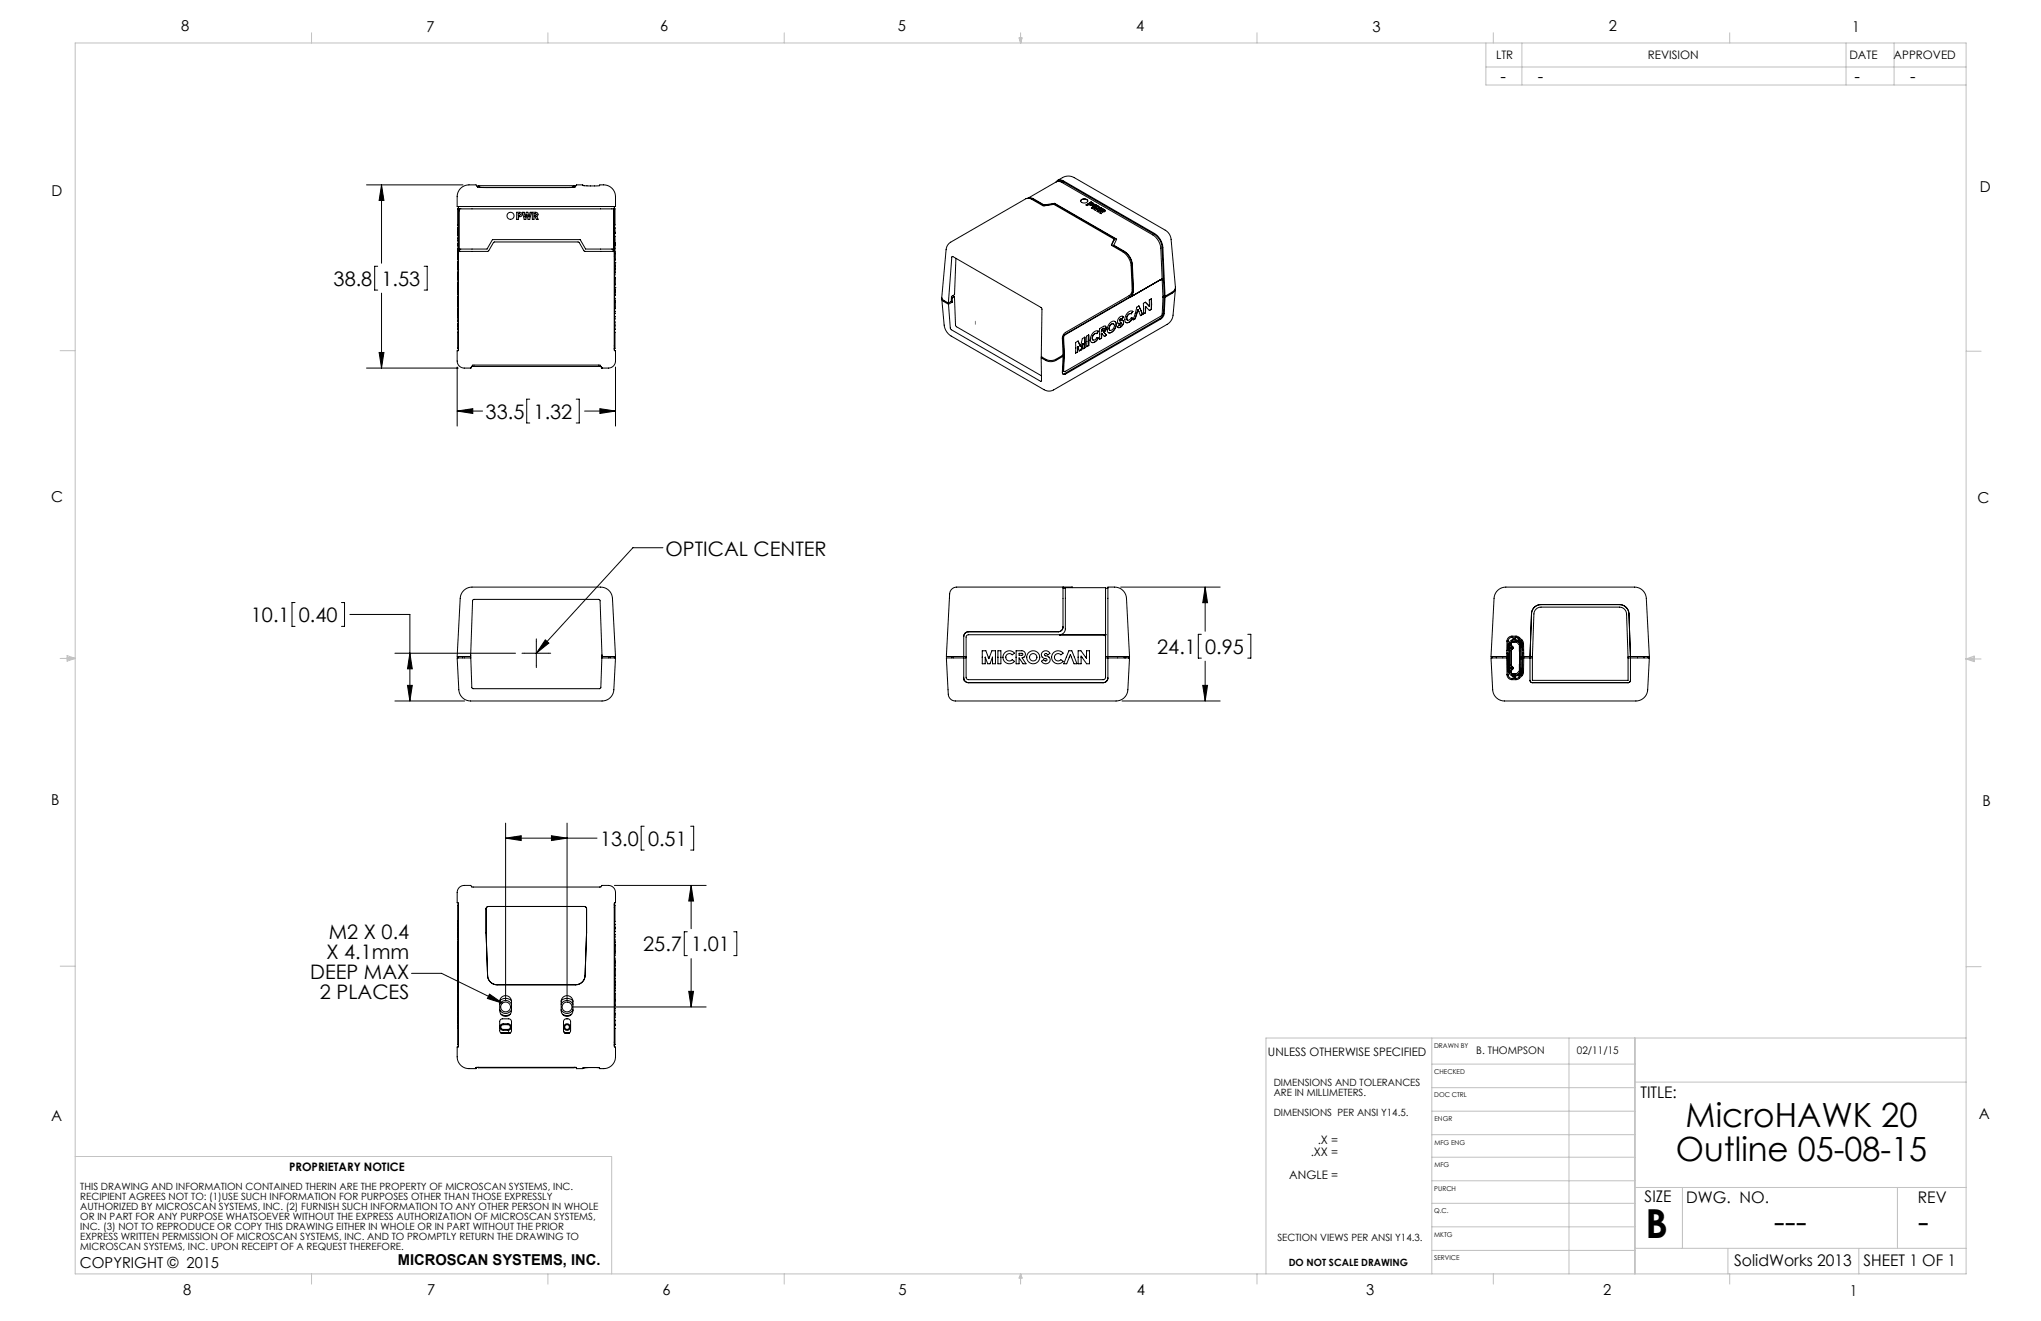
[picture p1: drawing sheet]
<svg xmlns="http://www.w3.org/2000/svg" width="432mm" height="279mm" viewBox="0 0 432 279" stroke-linecap="round" stroke-linejoin="round" font-family="sans-serif">
<g fill="none" stroke="#c0c0c0" stroke-width=".21">
<path d="M15.9 9.1h400.1v260.3h-400.1zM65.9 6.9v2.2M115.9 6.9v2.2M165.9 6.9v2.2M215.6 8h.6l-.3 1.1zM215.7 8l.2 1.1M215.9 6.9v2.2M216 8l-.1 1.1M265.9 6.9v2.2M314.4 9.1v8.9h101.6M314.4 14.2h101.6M315.9 6.9v2.2"/>
<path d="M322 9.1v8.9M365.9 6.9v2.2M390.6 9.1v8.9M400.7 9.1v8.9M12.7 74.2h3.2M416 74.3h3.1M12.7 139.3h3.2M14.2 139l1.7 .3M14.2 138.7l1.7 .6-1.7 .5zM15.9 139.3l-1.7 .2M416 139.4h3.1M416 139.4l1.7-.6v1.1z"/>
<path d="M416 139.4l1.7 .2M417.7 139.1l-1.7 .3M12.7 204.4h3.2M302.9 219.5v49.9M331.9 219.5v49.9M345.9 219.5v49.9M416 204.5h3.1M416 219.5h-148.2v49.9M302.9 235h43M302.9 230h43M302.9 225.1h43M345.9 228.9h70.1"/>
<path d="M15.9 244.6h113.5v24.8M302.9 254.5h43M302.9 259.5h43M302.9 249.7h43M302.9 240h43M302.9 244.8h43M345.9 251.2h70.1M355.9 251.2v12.8M401.4 251.2v12.8M65.9 269.4v2.2M115.9 269.4v2.2M165.9 269.4v2.2"/>
<path d="M215.9 269.4v2.2M215.9 269.4l.3 .9h-.6zM265.9 269.4v2.2M302.9 264.5h43M315.9 269.4v2.2M345.9 264h70.1M365.6 264v5.4M365.9 269.4v2.2M393.3 264v5.4"/>
</g>
<g fill="none" stroke="#000" stroke-width=".21">
<path d="M77.5 39.1h20.4M80.7 39.1l.5 3.3h-1zM80.7 39.1v16.6M101.2 39.3a1.88 1.88 0 0 0 1.8 .4M101.2 39.3h.1M101.2 39.3l-.3 .1M101.2 39.3h20.3M101.2 39.4l.3 .2M103 39.7h-.6a1.4 1.4 0 0 1-1.7-.6 4.1 4.1 0 0 0-3 .5l-.5 .5-.4 .7-.1 2.9h33.5v-2.1a2.54 2.54 0 0 0-3.5-2.3h-2.4h-.9l-.1-.2h-1.3a1.4 1.4 0 0 1-1.7 .6h-.6M103 39.7h16.7M121.4 39.4l-.2 .2M121.5 39.4h.3"/>
<path d="M121.5 39.3a1.88 1.88 0 0 1-1.9 .4M121.5 39.3h.1M121.5 39.3v.1M223.4 38.5a1.06 1.06 0 0 1 1.6-.2l19.3 11.1a3.9 3.9 0 0 1 1.7 2.9l.5 10.4M223.8 38.2l1-.6a2.5 2.5 0 0 1 2.5 0l19.2 11.1a2.5 2.5 0 0 1 1.3 1.9l.9 10.2a1.25 1.25 0 0 1-.8 1l-1.4 .9M223.9 38.4l.5-.1 .6 .2 19.3 11.1a3.5 3.5 0 0 1 1.5 2.7l.5 10.3M79.9 56.3h-.6v5.1h.6M89.7 56.3h.7v5.1h-.7M96.8 51.5l.1 2.9v-.5M96.8 47.6h.1M96.8 44.2h.1M96.8 50.9h.1"/>
<path d="M96.8 50.4h.1M96.8 54.8h.1M96.8 51.5h.1M96.8 48.2h.1M96.8 44.2v3.4M96.8 50.4v.5M96.8 52.6v2.2M96.8 49.8h.1M96.8 44.2h33.3M96.8 57v3.3M96.8 52.6l.1 1.3M96.8 57h.1"/>
<path d="M96.8 57.6v1.6M96.8 52.6h.1M96.8 49.1h.1M96.8 47.6v1.5M96.8 49.1v1.3M96.8 50.9v.6M96.8 54.8l.1 1.2M96.8 59.2h.1M96.8 57.6h.1M96.8 48.2l.1 .3M96.8 56v1M96.8 56h.1"/>
<path d="M96.8 55.4h.1M96.8 55.4l.1 .2M96.9 55.4v.8v-.2M96.9 53.9h.1M96.9 56.2h.1M96.9 49.4l-.1 .4M96.9 56v.7l-.1-.3M97 43.8l-.1-.1 .1 .5M97.1 44.2v9v-.5h5.9l1.2-2h18.5l1.2 2h5.9v.5l.1-9M97.1 44.5v-.3v.5M97.3 52.7l-.1 .5M109.3 44.9h.6a.52 .52 0 0 1 .6 .6 .52 .52 0 0 1-.8 .3v.6h-.4z"/>
<path d="M109.6 45.2h.4v.3l-.4 .1zM110.5 44.9h.4l.2 1 .2-1h.4l.2 1 .3-1h.2l-.3 1.5h-.4l-.2-1-.3 1h-.3zM112.6 44.9h.7a.45 .45 0 0 1 .5 .3 .45 .45 0 0 1-.2 .5l.2 .7h-.3l-.3-.6h-.2v.6h-.4zM113 45.2h.2a.2 .2 0 0 1 .2 .2 .2 .2 0 0 1-.2 .1h-.2zM129.7 52.7v.5M129.9 44.5v-.3v.5M130 43.7v.5M130 43.7v.1M130 48.2h.1M130 51.6h.1M130 56.8h.1M130 57.1h.1"/>
<path d="M130 49.3h.1M130 56.4h.1M130 53.6h.1M130 58.7h.1M130 55h.1M130.1 51.1v.3M130.1 51.6v.2M130.1 48.8v.4M130.1 53.6v1.4M130.1 53.6v-.5v2.5M130.1 56.4v.4M130.1 56.4v-.5v1.9v-.2"/>
<path d="M130.1 56.9v.6M130.1 57.5v3.4M130.1 55.6h.1M130.1 58.7v1.6M130.1 44.2h.1M130.1 48.2h.1M130.1 50h.1M130.1 52.5h.1M130.1 47.6l-.1 .6M130.1 51.4v.2M130.1 51.9v.3M130.1 55.6v1.5v-.3"/>
<path d="M130.1 51.4h.1M130.1 51.9h.1M130.1 49.2h.1M130.1 47.6h.1M130.1 49.3h.1M130.1 44.2v3.4M130.1 48.2v1.8M130.1 49.2v.1M130.1 50v2.5M130.1 51.4v.4M130.1 52.5v2.5M201.1 51.2l15.9-9.2 .6-.1 3.1 1.6 2.4-.2 12.5 7.2-.4 1.4 2.3 1.4a3.9 3.9 0 0 1 1.8 2.9l.2 5.1a1.49 1.49 0 0 1-.6 1.3l-13.5 7.7a1.49 1.49 0 0 0-.6 1.3l.1 3.5-1.5 .9a2.34 2.34 0 0 1-2.1 0l-1-.6 .1-10-.1-.3-18.8-10.9-.1 .2-.8 9.7"/>
<path d="M201.1 51.2l-.6 .6-.3 .7-1 10.4 .3 .5 1.1 .7M202.2 54.6l-.3 7.7-.6 .4v1M217.8 42l.8 .2 2.3 1.3M220.9 43.4l-2.6-1.5h-.8l6-3.4 .8-.1 19.6 11.3a3.7 3.7 0 0 1 1.7 2.8l.3 6.5M220.9 43.4v.1M223.1 43l13.1 7.6-.6 1.3M223.1 43l-2.2 .4M223.1 43v.1M223.1 43.1l13.1 7.6M223.1 43.1l-2.2 .4M228.6 42.5a.87 .87 0 0 1 1.5 0M228.6 42.5h.1"/>
<path d="M228.8 42.3a.8 .8 0 0 1 1.3 .3 .83 .83 0 0 1-1.4-.2zM230.1 42.5h.1M230.6 43.1l.5 .2M230.6 43.1l.3-.1 .2 .2M230.6 43.1v.1M230.7 43.2h.4M230.8 42.7l-1 .6 .2 .2 .4-.2 .7 .2 .4-.3-.3-.2M230.8 42.7l.4 .3M230.8 42.7h.1M231.1 43.2v.1M231.2 43l.3 .2M231.4 43.9h.1"/>
<path d="M231.7 43.2l.2 .2-.5 .5M231.7 43.2l-.8 .8 .2 .1 .9-.3M231.7 43.2h.1M232 44.2h.1M232 43.8l-.5 .5 .2 .2 1.4-.5-.3-.1M232 43.8h.1M232.3 43.6l.2 .1-.5 .5M232.3 43.6l-.9 .3M232.3 43.6h.1M232.8 43.9l-.8 .3M232.8 43.9h.1M232.9 44.7h.1"/>
<path d="M233 44.5l.2-.2 .2 .3M233 44.5l.1 .1M233 44.5h.1M233.1 44.6h.3M233.2 44.1l-1.1 .6 .3 .1 .4-.2 .1 .1M233.2 44.1l.4 .3M233.2 44.1l-1.1 .6M233.2 44.1h.1M233.4 44.6h.1M233.5 44.5l-.1 .1M233.6 44.4l.2 .3-.6 .1-.2 .4-.3-.2 .2-.3M233.6 44.4l.2 .2"/>
<path d="M235.6 51.9l2.3 1.4a3.5 3.5 0 0 1 1.6 2.6l.2 5.4a1.87 1.87 0 0 1-.8 1.6l-13.8 8-.2 .5 .2 3.5-.2 3.4 .2 .3M235.6 51.9l2.3 1.3a3.7 3.7 0 0 1 1.7 2.8l.2 5.4a1.88 1.88 0 0 1-.8 1.5M235.7 50.6l-.5 1.3M245.5 59.2l-6.5 3.7M245.5 59.2l.2-.1 .2 .2 .1 3.6M245.8 59.1l-.3 .1M245.8 59.1h.1M245.9 59v.4M245.9 59l-20.6 11.8-.3 .6 .2 3.6-.1 3.5 .3 .1 20.2-11.7 .3-.6 .1-3.4M77.5 77.9h19.4M80.2 74.6h1l-.5 3.3zM80.7 62v15.9"/>
<path d="M96.7 77.6v12.5M96.8 65.4h.1M96.8 67.9h.1M96.8 68.5h.1M96.8 69.7h.1M96.8 70.3h.1M96.8 73.7h.1M96.8 62.9v2.5M96.8 66v.5M96.8 68.5v.2M96.8 70.3v3.4M96.8 62.9l.1 1.3"/>
<path d="M96.8 60.3l.1-.2v1.8v-.4M96.8 60.3v.6M96.8 62.9h.1M96.8 66h.1M96.8 65.4v2.5M96.8 67.9l.1 .6M96.8 73.7h.2M96.8 66l.1 .2M96.8 66.5l.1 .3M96.8 68.7l.1 .4M96.9 61.5h.1M96.9 64.2h.1"/>
<path d="M96.9 60.7h.1M96.9 66.2l-.1 .3M96.9 66.2h.1M96.9 61.1v-.4v4v-.5M96.9 61.1v.4M96.9 61.1h.1M96.9 65.7l-.1 .3M96.9 69.7h.1M96.9 68.5l-.1 1.2M96.9 69.7l-.1 .6M97 73.7v.3M99.6 77.9l.4-.7h.3h26.5h.2l.4 .7"/>
<path d="M99.6 77.8v.1M127.1 77.5h-27h-.3l-.2 .4M127.3 77.8v.1a3.1 3.1 0 0 0 2.3-.3l.4-.4 .2-.6v-2.4a.52 .52 0 0 1-.3-.8v-20.2h-6.2l-1.2-1.9-.2-.1h-17.7l-1.4 2h-6.2v20.2a.52 .52 0 0 1-.3 .8v2.2a1.5 1.5 0 0 0 1.5 1.5h1.4M130 68.1l.1 .3M130 69.6h.1M130 61.7h.1M130 63.9h.1M130 60.3h.1M130 65.3h.1M130.1 69.3v.3M130.1 61.9v.6M130.1 61.7v.2z"/>
<path d="M130.1 63.9v1.4M130.1 63.9v-.5v2.9M130.1 62.3l-.1 .2M130.1 61.4v-.3v2M130.1 60.9h.1M130.1 61.5v.3M130.1 63.1h.1M130.1 66.9h.1M130.1 68.7h.1M130.1 70.3h.1M130.1 66.3v.6M130.1 67.5v1.2"/>
<path d="M130.1 73.7h-.1v.3M130.1 67.5h.1M130.1 73.7h.1M130.1 66.3h.1M130.1 69.6h.1M130.1 60.9v.6M130.1 63.1v2.2M130.1 66.9v.6M130.1 68.7v1.6M130.1 70.3v3.4M130.2 77.6v12.5M199.2 63.2l.6 5.8 .5 1.2 .7 .7 19.9 11.5 1 .3 1-.2"/>
<path d="M199.3 63.1l.2 .6 1.2 .7M200.7 64.4l.3 5 .2 .3 19 11 .1-.2v-4.8M201.2 63.7l.3 .2M201.3 63.7l-.7 .4M201.3 63l.2 .1M201.5 63.1v.8M201.5 63.9l-.8 .5M201.5 62.6l.4 .2M201.9 62.8l.3 6 .1 .3 18 10.4M201.9 62.8l-.4 .3M220.5 75.6l-.2 .1M224.9 75.4l-1.5 .8a2.34 2.34 0 0 1-2.1 0l-1-.5"/>
<path d="M225.1 74.8l-.2 .1M225.1 75l-.4 .3 .2 .1M227.6 73.6h.1M227.6 73.6l-.1 1.1 .5-.3M228 73.3v1.1M228 73.3h.1M228 73.3l.4 .9 .3-.2M228.1 72.1l.5 1.2M228.1 72.1l-.6 .3 .1 1.2M229.1 72.7l-.4 1.3M229.1 72.7h.1M229.1 72.7v1.1l.4-.2"/>
<path d="M229.5 71.3v2.3M229.6 72.4l-.1-1.1-.5 .3-.4 1.7M229.6 72.5h.1M229.6 72.5l-.1 1.1M229.9 72.2h.1M229.9 72.2v1.1l.4-.2M230.3 73.1l-.4 .2M230.3 70.8v2.3M230.3 73.1h.1M230.3 70.8l-.4 .3v1.1M230.3 70.8l.1 1.2M230.4 72h.1"/>
<path d="M230.4 72l-.1 1.1M231.1 71.5v.1M232.3 70l.1 .1M232.4 71.5l-.7 .8-.8 .1M232.4 70.1l-.4 .5a.85 .85 0 0 0-.8 .4 .85 .85 0 0 0 .1 .9M232.4 70.1h.1M232.4 70.1l-.3 .5a.84 .84 0 0 0-1 .9M232.4 70.1a1.45 1.45 0 0 0-1.7 1.7 .6 .6 0 0 0 .4 .7 .6 .6 0 0 0 .7-.3l.6-.7-.3-.1-.2 .3a.39 .39 0 0 1-.4 .3 .39 .39 0 0 1-.4-.4M232.7 70.7h.1M232.7 70.7l-.1 1.1 .5-.3M233 71.5l-.4 .2M233 69.7l.1 .4"/>
<path d="M233 69.7h.1M233 71.5h.1M233.1 69.7l.4-.2a.18 .18 0 0 1 .2 .1 .18 .18 0 0 1-.2 .2l-.4 .3M233.1 69.7v.4M233.1 70.5v1M233.1 70.5l.5 .7M233.1 70.5l-.1 1M233.5 70.2l.6 .7M233.5 70.2v.1M233.5 70.3a.71 .71 0 0 0 .5-.7 .71 .71 0 0 0-.3-.6l-1.1 .5 .1 1.2M233.5 70.3l.6 .6M233.6 69.5l-.6 .2"/>
<path d="M233.8 69l.2 .6-.5 .6M234.1 70.9h.1M234.1 70.9l-.5 .3M234.2 69.7v.1M234.7 69.5h.1M234.9 68.2a.76 .76 0 0 1 1.1-.1 .76 .76 0 0 1 0 1.2 1.2 1.2 0 0 1-1.6 .9 1.88 1.88 0 0 1 .5-2zM235.6 68.5a.85 .85 0 0 0-.8 .4 .85 .85 0 0 0 0 1M235.8 68.9a.45 .45 0 0 0-.5-.4 .45 .45 0 0 0-.4 .4l-.2 .6M235.8 68.9h.1M235.8 68.9l-.5 .9a.34 .34 0 0 1-.4 .1 .34 .34 0 0 1-.2-.4M235.9 68a1.61 1.61 0 0 1-1.4 2.4M236.6 68.4h.1"/>
<path d="M236.6 68.4l.7-.1-.2 .4h-.3M236.8 68.7h.1M236.9 67.8v.1M237.2 68.3l-.6 .1M237.3 67.5h-.3l-.1 .3M237.5 66.9l.1 .1M237.6 67.8a1.07 1.07 0 0 1-1.1 1.5M237.6 67.8h.1M237.6 67.8a1.02 1.02 0 0 1-1.1 1.4l.3-.5M237.6 67l.1 .1M237.6 67l-.3 .5M237.7 67.1l-.3 .4a.25 .25 0 0 0-.4 0 .25 .25 0 0 0 .1 .4l.5-.1"/>
<path d="M237.7 67.1a.73 .73 0 0 0-1.2 .5l-.1 .5 .2 .3M238 67.6h.1M239 62.9h.1M239.3 66.3a.87 .87 0 0 0-.8 .5 .87 .87 0 0 0 0 .9M239.3 66.3v.1M239.3 66.4a.85 .85 0 0 0-.8 .4 .85 .85 0 0 0 .1 .9l.4-.1 .3-.4 .4 .1M239.6 65.8v.1M239.6 67.3l-.6 .8-.8 .1M239.6 65.9h.1M239.6 65.9l-.3 .4M239.7 67.3a1.14 1.14 0 0 1-1.6 .8l-.1-.5M239.7 65.9a1.45 1.45 0 0 0-1.7 1.7"/>
<path d="M239.7 65.9l-.4 .5M240.2 67.4h.1M240.2 66.3l-.5 1.4 .5-.3M240.2 66.3h.1M240.6 66.1l-.4 1.3M240.6 66.1h.1M240.8 65.5l-.6 1.9M240.8 65.5l-.2 .6M240.8 65.5l.1 .4M240.9 65.9h.1M240.9 64.7l.8 1.8M240.9 65.9l.4 .9"/>
<path d="M241.4 65.6l-.4-.9-.5 .3-.3 1.3M241.4 65.6h.1M241.4 65.6l.3 .9M241.7 66.5l-.4 .2M241.7 66.5h.1M241.7 66.5l-.4 .3M241.9 65.3h.1M241.9 65.3v1.1l.4-.2M242.3 63.9l.9 .9M242.3 63.9l-.4 .3v1.1M242.3 66.1l-.4 .3M242.3 66.1v.1"/>
<path d="M242.4 64.9l.8 .8 .4-.3M242.4 64.9l-.1 1.2M242.4 64.9v.1M242.4 65.1h.1M242.4 65.1l-.1 1.1M243.2 64.6h.1M243.2 64.6v.2M243.6 65.4l-.4 .3M243.6 63.2v2.2M243.6 65.4h.1M243.6 63.2v1.1M243.6 63.2l-.5 .2 .1 1.2"/>
<path d="M243.6 64.3h.1M243.6 64.3v1.1M246 62.9h.1M246.3 62.8l-.2 3.4a1.64 1.64 0 0 1-.7 1.2l-20.2 11.6-.4 .1M246.3 62.6l-.3 .1M246.3 62.6l.2 .1M246.3 62.8l.2 .1M246.3 62.8l-.3 .2M246.5 62.9l-.2 3.4a1.64 1.64 0 0 1-.7 1.2l-20.2 11.6a.4 .4 0 0 1-.5 .1 .4 .4 0 0 1-.1-.5l.1-3.3M248.7 60.9v.1a1.25 1.25 0 0 1-.8 1.1l-1.4 .8M248.7 61.1l-.5 5.6a2.5 2.5 0 0 1-1.3 1.9l-24 13.9M96.7 86.9l3.3-.5v1.1z"/>
<path d="M96.7 86.9h5.4M112.1 84.4h-.7v5.1h.7M121.9 84.4h.6v5.1h-.6M123.7 86.9h6.5M126.9 86.4l3.3 .5-3.3 .6zM140.2 115.9h-6.3l-20.4 22.2M62.4 127.4h-.6v5.1h.6M72.2 127.4h.7v5.1h-.7M74 130h12.7v18.3M83.5 138.2h25.6M86.7 138.2l.5 3.3h-1zM96.8 139h.1"/>
<path d="M96.8 139v.2M96.8 138.9v.1M97 138.9v.3M97.8 138.9v.3M98.1 124.9l.7-.5 1.1-.2h27.2a2.5 2.5 0 0 1 2.5 2.3l.6 12.4h-2.8l-.4-11.8-.3-.3h-26.5l-.2 .3-.4 11.8h-2.9l.7-12.4 .1-.7zM99.6 138.5l.2 6.9 .3 .3h26.8l.2-.3 .3-6.9M99.6 139.2h-2.9l.4 6.7a2.5 2.5 0 0 0 2.5 2.4h27.8a2.5 2.5 0 0 0 2.5-2.4l.3-6.7h-2.9M110.4 138.2h6.1M113.5 135.1v6.1M115.4 135.3l.7 .7-2.6 2.1zM129.1 138.9v.3M130 138.9v.3"/>
<path d="M130.1 138.9v.1M130.1 139h.1M130.1 139v.2M201.4 138.9v.3M203.9 139.2v4.2M204.4 139h.1M204.4 139.2h-4.2l.4 7.5a1.52 1.52 0 0 0 1.5 1.6h34a2.5 2.5 0 0 0 2.5-2.4l.4-6.7h-5.1M207.8 139h.1M208.4 139h.1M208.4 139v1.4h-.6v-2.8h.8l.6 1.7 .6-1.7h.8v2.8h-.6v-1.4M208.4 139l.6 1.4h.4l.6-1.4M209.1 139h.1"/>
<path d="M209.3 139h.1M210 139h.1M210.6 139h.1M211.1 139h.1M211.1 137.6h.7v2.8h-.7zM211.8 139h.1M212.2 139a1.38 1.38 0 0 0 .9 1.3 1.38 1.38 0 0 0 1.5-.4l-.5-.4a.78 .78 0 0 1-.8 .2 .78 .78 0 0 1-.5-.7M212.2 139a1.38 1.38 0 0 1 .9-1.3 1.38 1.38 0 0 1 1.5 .5l-.5 .3a.78 .78 0 0 0-.8-.2 .78 .78 0 0 0-.5 .7M212.2 139h.1M212.8 139h.1M215 137.6h1.2a.75 .75 0 0 1 .7 .8 .75 .75 0 0 1-.7 .7l.9 1.3h-.7l-.8-1.3v1.3h-.6zM215 139h.1"/>
<path d="M215.6 138.2h.6a.21 .21 0 0 1 .2 .2 .21 .21 0 0 1-.2 .2h-.6zM217.2 139a1.38 1.38 0 0 0 1.4 1.4 1.38 1.38 0 0 0 1.4-1.4M217.2 139a1.38 1.38 0 0 1 1.4-1.4 1.38 1.38 0 0 1 1.4 1.4M217.2 139h.1M217.8 139a.78 .78 0 0 0 .8 .8 .78 .78 0 0 0 .8-.8M217.8 139a.78 .78 0 0 1 .8-.8 .78 .78 0 0 1 .8 .8M217.8 139h.1M219.4 139h.1M220 139h.1M220.5 139a.91 .91 0 0 1 .4-1.3 .91 .91 0 0 1 1.2 .5l-.4 .3a.34 .34 0 0 0-.4-.3 .34 .34 0 0 0-.3 .4l.9 .4M220.5 139h.1M220.5 139l.8 .3a.29 .29 0 0 1 .1 .5 .29 .29 0 0 1-.4-.1l-.2-.2-.4 .3a.9 .9 0 0 0 1.2 .5 .9 .9 0 0 0 .4-1.3"/>
<path d="M221.9 139h.1M222.5 139a1.38 1.38 0 0 0 .9 1.3 1.38 1.38 0 0 0 1.5-.4l-.5-.4a.78 .78 0 0 1-.8 .2 .78 .78 0 0 1-.5-.7M222.5 139a1.38 1.38 0 0 1 .9-1.3 1.38 1.38 0 0 1 1.5 .5l-.5 .3a.78 .78 0 0 0-.8-.2 .78 .78 0 0 0-.5 .7M222.5 139h.1M223.1 139h.1M223.9 133.6h-19a1 1 0 0 0-1 1v4.3M224.2 134.3a1.25 1.25 0 0 0 1.2-1.3v-8.7h8.5v19l-.2 .4-28.8 .1-.5-.4v-8.6l.3-.5h29.2M224.2 134.3h-.1M224.2 134.3h.1M224.9 132.6a1 1 0 0 1-1 1M224.9 124.2h-22.5a1.81 1.81 0 0 0-1.5 2.2l-.7 12.5h4.2M224.9 124.2v8.4a1 1 0 0 1-1 1"/>
<path d="M224.9 124.2h2v.1M224.9 124.4h.5M225.6 139h.1M226.1 137.6h.7l1.1 2.8h-.7l-.8-2-.7 2h-.7zM226.2 139h.1M226.7 139h.1M227.3 139h.1M228.1 137.6h.6l1.2 1.7v-1.7h.6v2.8h-.6l-1.2-1.6v1.6h-.6zM228.1 139h.1M228.7 139h.1M229.9 139h.1M230.5 139h.1"/>
<path d="M233.4 134.3l.3 .1 .2 .4M233.9 139h.1M233.9 134.3h.1M233.9 138.9h5.1l-.7-12.4a2.5 2.5 0 0 0-2.5-2.3h-1.4v14.7M233.9 124.4h.5M234.4 139.2v4.2M237.1 124.2h21M237.8 138.9v.3M238 138.9v.3M238.2 138.9v.3M238.7 138.9l.1 .3M238.8 138.9v.3"/>
<path d="M238.8 139.2h.1M254.2 134.2h-.7v5h.7M255 124.2l.5 3.3h-1zM255 124.2v9.3M255 139.8v8.5M264 134.2h.6v5h-.6M315.6 139h.1M315.6 139v.2M315.6 138.9v.1M315.7 138.9v.3M316.6 138.9v.3M318.8 138.9v3.8"/>
<path d="M318.8 138.9h-3.4l.7-12.4a2.5 2.5 0 0 1 2.5-2.3h27.2a2.5 2.5 0 0 1 2.5 2.3l.6 12.4h-4.5M318.8 139.2h-3.4l.4 6.7a2.5 2.5 0 0 0 2.5 2.4h27.8a2.5 2.5 0 0 0 2.5-2.4l.3-6.7h-4.5M318.8 138.2h.2l.1 4.5M318.8 135.6v3.3M318.8 135.6h.3M319.1 135.6l-.1 2h-.2M319.5 136.1v6.1M319.6 136.1h-.4l-.1 .2v5.7l.1 .2h.4M319.6 136.9v.3M319.7 136.5l-.1-.1 .4 .6-.4 .6 .1-.1M319.7 137.5v3.3M319.7 136.5l.4 .4v.3l-.4 .3"/>
<path d="M319.9 134.6a1.05 1.05 0 0 0-1.1 1M319.9 134.6h.8M319.9 134.6v.2M319.9 134.8a.8 .8 0 0 0-.8 .8M319.9 134.8h.8M319.9 135.5l.2-.1 .5 .1M319.9 135.7v-.5l.2-.1 .5 .1v.5M319.9 135.4a.61 .61 0 0 0-.6 .7M319.9 135.7l-.3 .3v6.3l.3 .3M319.9 135.7l-.3 .3M320.6 135.7l.9 .9v5.2l-.9 .8M320.6 135.7h-.7"/>
<path d="M320.7 134.8v.6M320.7 134.6l.8 .3M320.7 134.6v.2M320.7 134.8l.6 .2M320.9 135.8h-1l-.2 .7M321.2 134.9v.2h.2M321.2 135.7l.3 .2M321.2 135.7l.3 .3M321.3 135l.5 .6M321.4 136.4v1.4M321.4 137.8h.1M321.5 134.9l.5 .5"/>
<path d="M321.5 134.9l-.2 .1M321.5 136.8h.1M321.5 139.1h.4M321.5 139.2h.1M321.5 137.7l-.1 .1M321.5 135.4h-.9l.3 .1 .7 .6 .2 .5M321.5 135.2v.9M321.5 136.8h.4M321.5 136.8v4.7M321.7 136.8v4.7M321.8 135.5v1M321.8 136.5v.1"/>
<path d="M321.8 135.6l.3 .5M321.8 135.6h.1M321.8 136.5h.1M321.8 135.6v.9M321.9 136.3h.1M321.9 139.1v.1M321.9 135.9l-.1 .9v-.2M321.9 135.7v1.1M321.9 136.8v2.3M321.9 139.2v2.3M322 135.4l.3 .7M322 135.4l-.2 .2"/>
<path d="M322.1 136.1v1.5h.2M322.3 136.1l.1 2.8M322.3 136.1h-.2M322.4 138.2h-.3v4M322.4 138.9h1.8M322.4 139.2h1.8M322.4 138.9l-.1 3.3M323.7 138.9l.3-9.1a2 2 0 0 1 2-1.9h16.6a2 2 0 0 1 2 1.9l.3 9.1M323.7 139.2v4.7l.1 .4 .4 .1M324.2 139.2l.3-9.3a1.5 1.5 0 0 1 1.5-1.5h16.6a1.5 1.5 0 0 1 1.5 1.5l.3 9.3M324.2 139.2h.1M324.2 139.2v4.7h20.2v-4.7"/>
<path d="M344.4 139.2h.1M344.9 139.2v4.7l-.1 .4-.4 .1M347.8 138.9v.3M348.7 138.9v.3M348.8 138.9v.1M348.8 139h.1M348.8 139v.2M83.5 148.3h14.8M86.2 145h1l-.5 3.3zM203.9 143.4a1 1 0 0 0 1 1M204.9 144.4h28.5M234.4 143.4a1 1 0 0 1-1 1"/>
<path d="M237.4 148.3h20.7M254.5 145h1l-.5 3.3zM318.8 142.7a1.05 1.05 0 0 0 1.1 1.1M319.1 142.7a.8 .8 0 0 0 .8 .8M319.1 142.7h-.3M319.3 142.2v.1a.6 .6 0 0 0 .6 .6M319.6 141.2v.2M319.6 140.7l.5 .5v.3l-.5 .4 .4-.6zM319.7 141.8l.2 .7h1M319.9 143.5v.3M319.9 143.5h.8M319.9 143.8h.8"/>
<path d="M319.9 142.8l.2 .1 .5-.1M319.9 142.6l.1 .5 .4 .1M319.9 142.6h.7M320.4 142.6h.1M320.4 143.2v.3M320.6 142.6v.5l-.2 .1M320.7 142.9v.6M320.7 143.5v.3M321.3 143.3l-.6 .2M321.3 143.3l.2 .1M321.4 142.9v.3M321.4 140.6v1.3"/>
<path d="M321.4 140.6h.1M321.5 143.4l-.8 .4M321.5 141.5h.1M321.5 142.4h.1M321.5 142.3l-.3 .3M321.5 141.5h.4M321.5 142.7v.4M321.5 142.4l-.3 .2M321.5 142.2v.5M321.5 142.7h.1M321.8 141.7l-.2 .5-.7 .6-.3 .1h.9M321.8 141.7v-.2v1"/>
<path d="M321.8 141.9v.9M321.8 141.7v.1M321.8 142.7l.2 .2M321.8 142.7l-.5 .6M321.8 141.8h.1M321.8 142.7v.1M321.8 141.8v.9M321.8 142.7h.1M321.9 142.4h.1M321.9 142.2h.1M321.9 141.5l-.1 1.1M322 142.9l-.5 .5"/>
<path d="M322.1 142.2l-.3 .5M322.1 142.2h.2M322.3 142.2l-.3 .7M323.7 143.9l.1 .3 .4 .2M324.2 144.4h20.2M344.9 143.9l-.1 .3-.4 .2M107 174.1v37.6M107 177.3h19.3M107 177.3l3.3-.5v1zM116.7 176.8l3.3 .5-3.3 .5zM120 174.1v37.6M136.3 174.8h-.7v5h.7"/>
<path d="M146.1 174.8h.7v5h-.7M96.8 198h.1M96.8 195.5l.1 .6M96.8 199.1h.1M96.8 197.2h.1M96.8 196.6h.1M96.8 195.5h.1M96.8 194.8h.1M96.8 191.4h.1M96.8 191.4v3.4M96.8 197.2v.8M96.8 198l.1-.5-.1 1.6"/>
<path d="M96.8 199.7v2.6M96.8 191.4h.2M96.8 194.8v.7M96.8 199.1l.1 1.2-.1-.6M96.8 198l.1 .4M96.9 199.4l-.1 .3M96.9 196.6h.1M96.9 195.4l-.1 1.2M96.9 196.6l-.1 .6M97 191.1v.3M102.8 197.3h.1M102.8 197.3l.4 9.1a2.01 2.01 0 0 0 2 1.9h16.6"/>
<path d="M123.6 191.7l.4 .2 .1 .3M123.6 191.7h-20.4l-.3 .2-.1 .3v5.1M123.6 191.7l.3 .2 .2 .3M124.1 197.3l-.3 9.1M124.1 192.2v5.1M124.1 197.3h.1M130 191.1l-.1 .3h.2M130 187.3h19.4M130 196.3h.1M130.1 195.8v.3M130.1 196.3v.1M130.1 199.2v2.5v-.5"/>
<path d="M130.1 199.8v1.4M130.1 199.2v.6M130.1 196.4h.1M130.1 196.1v.2M130.1 198.8h.1M130.1 197.7h.1M130.1 198.2h.1M130.1 197h.1M130.1 195.5h.1M130.1 194.9h.1M130.1 191.4h.1M130.1 199.8v2.2"/>
<path d="M130.1 194.9v.6M130.1 195.5v1.5M130.1 197v.7M130.1 198.2v.6M130.1 196.4v.3M130.1 191.4v3.5M130.1 196.1v.3M130.1 197.7v.5M130.1 198.8v.4M145.4 197.1h-.6v5h.6M146.2 187.3l.5 3.3h-1zM146.2 187.3v9.1"/>
<path d="M155.2 197.1h.7v5h-.7M87.1 205.9h6.3l12.9 6.3M96.8 208.1v1M96.8 205.4v2.7M96.8 203.4l.1-.2v1.8v-.5M96.8 202.9v1.2M96.8 205.4v.6M96.8 206v1.5M96.8 212.6h.1M96.8 202.3h.1M96.8 216.2h.1M96.8 216h.1"/>
<path d="M96.8 217.5h.1M96.8 216.9h.1M96.8 215.4h.1M96.8 214.2h.1M96.8 214.7h.1M96.8 213.6h.1M96.8 210.4h.1M96.8 210.4v2.2M96.8 213.2v.4M96.8 214.2v.5M96.8 216v.3M96.8 217.5v3.4"/>
<path d="M96.8 216.9v.6M96.8 213.6v.6M96.8 214.7v.7M96.8 215.4v1.5M96.8 216v.1M96.8 216.3l.1 .3M96.8 202.3v.6M96.8 212.6v.6M96.8 207.5v.6M96.8 209.1l.1-.8-.1 2.1M96.8 209.1h.1M96.8 204.1v1.3"/>
<path d="M96.8 204.1l.1-.3v.4M96.8 216.1v.1M96.8 216.1h.1M96.9 209.1v.5M96.9 209.1h.1M96.9 204.5h.1M96.9 211.2v-.5l-.1 2.5M96.9 211.2l-.1 1.4M96.9 200.9v-.5l-.1 2.5M96.9 200.9l-.1 1.4M96.9 211.2h.1M96.9 200.9h.1"/>
<path d="M96.9 203.8h.1M96.9 204.2v.3M96.9 204.2h.1M96.9 215.7l-.1 .3M103.6 210.3l2.7 1.9-3.2-1zM105.7 212.4a1.37 1.37 0 0 1 1.3-.8 1.37 1.37 0 0 1 1.2 .8M105.7 213.6a1.37 1.37 0 0 0 1.3 .8 1.37 1.37 0 0 0 1.2-.8M105.7 211.6a1.82 1.82 0 0 1 2.5 0M105.9 215.7l.3-.2h1.4a.6 .6 0 0 1 .6 .6v1.9a.6 .6 0 0 1-.6 .6h-1.3a.6 .6 0 0 1-.6-.6v-1.9zM105.9 216.8l.4-.2 1.2-.1a.7 .7 0 0 1 .7 .7 .7 .7 0 0 1-.7 .7h-1a.7 .7 0 0 1-.7-.4 .7 .7 0 0 1 .1-.7zM106 218.5h1.9M106 211.1a1.25 1.25 0 0 1 1.4-.4 1.25 1.25 0 0 1 .8 1.1v1.9a1.25 1.25 0 0 1-1.2 1.3 1.25 1.25 0 0 1-1.3-1.3v-1.9z"/>
<path d="M106 214.5l1 .3 .9-.3M106.1 216.8l1.4-.1a.5 .5 0 0 1 .5 .5 .5 .5 0 0 1-.5 .5l-1.4-.1-.1-.3zM106.2 218.5h.1M107.6 218.2v.3M118.7 213.6a1.37 1.37 0 0 0 1.3 .8 1.37 1.37 0 0 0 1.2-.8M118.7 212.4a1.37 1.37 0 0 1 1.3-.8 1.37 1.37 0 0 1 1.2 .8M118.7 211.6a1.82 1.82 0 0 1 2.5 0M119 214.5l1 .3 .9-.3M119.2 210.9a1.25 1.25 0 0 1 1.3-.2 1.25 1.25 0 0 1 .7 1.1v1.9a1.25 1.25 0 0 1-1.2 1.3 1.25 1.25 0 0 1-1.3-1.3v-2.1zM119.3 218.2v.1M119.4 215.7l.2-.2a.76 .76 0 0 1 1.1 .6v1.9a.76 .76 0 0 1-.7 .6 .76 .76 0 0 1-.8-.6v-1.9zM119.5 218.5h.9"/>
<path d="M121.2 213h28.2M123.8 206.4a2 2 0 0 1-2 1.9M123.8 206.4a2.01 2.01 0 0 1-2 1.9M130 208.2h.1M130 215.8h.1M130 208.6h.1M130 216.9h.1M130 207.9h.1M130 211.5h.1M130 201.2h.1M130.1 214v.4M130.1 208.2v.4v-.3"/>
<path d="M130.1 216.3v.4M130.1 207.9v.3M130.1 207.9v-.5v1.8v-.2M130.1 202.8v.5M130.1 208.3v1.2M130.1 203.3v1M130.1 204.3v2.7M130.1 209.5v2.5v-.5M130.1 210.1v1.4M130.1 209.5v.6M130.1 204.3v.6M130.1 206.4v.6"/>
<path d="M130.1 214.4h.1M130.1 212.7h.1M130.1 204.9v1.5M130.1 216.7h.1M130.1 217.5h.1M130.1 216.9h.1M130.1 215.8h.1M130.1 215.2h.1M130.1 213.3h.1M130.1 202h.1M130.1 210.1v2.6M130.1 202l-.1 2.1 .1-.8"/>
<path d="M130.1 212.6l-.1-.5 .1 1.2M130.1 215.2v.6M130.1 212.7v.3M130.1 207v1.3M130.1 213.3l-.1 1.6 .1-.5M130.1 214.4v.8M130.1 215.8v1.7M130.1 216.7v.2M130.1 217.5v3.4M145.7 209.7h1l-.5 3.3zM146.2 202.8v10.2M96.8 220.9h.1"/>
<path d="M96.8 220.9h.2M97 220.9v.4M100.7 225.8v.2M100.7 225.8h.5M100.9 225.8l-.2 .2M101.2 225.8h.1M101.2 225.7l-.5 .1M101.2 225.8h20.3M101.2 225.7v.1M101.2 225.7h20.3M121.5 225.8h.1M121.5 225.7l.5 .1"/>
<path d="M121.5 225.7v.1M121.5 225.8h.5M121.8 225.8l.2 .2M122 225.8v.2M123.6 225.8l-.3 .1M123.6 225.8h2.4a.76 .76 0 0 1 .9 .2 2.66 2.66 0 0 0 3.3-2.5v-2.1a.52 .52 0 0 1-.3-.8v-28.8a.52 .52 0 0 1 .3-.9v-2.1a1.5 1.5 0 0 0-1.5-1.5h-1.4l-.2 .3h-.3h-26.7h-.3l-.2-.3a3 3 0 0 0-2.2 .2l-.4 .4-.3 .6v2.4a.52 .52 0 0 1 .3 .9v28.8a.52 .52 0 0 1-.3 .8v2.1a2.49 2.49 0 0 0 2.5 2.5h1.5M123.7 225.8l-.4 .1v.1h-1.3M130.1 220.9h.1M130.1 220.9h-.2l.1 .4"/>
<circle cx="108" cy="45.6" r=".75"/>
<circle cx="107" cy="213" r="1.04"/>
<circle cx="120" cy="217.2" r=".7"/>
<circle cx="120" cy="213" r="1.04"/>
<circle cx="120" cy="217.2" r=".5"/>
</g>
<path d="M206.4 68v.6M203.9 143.2v.8" fill="none" stroke="#808080" stroke-width=".21" stroke-dasharray="15.2 1.3 1.3 1.3"/>
<g fill="#000">
<path d="M86.7 138.2l.5 3.3h-1zM86.2 145h1l-.5 3.3zM107 177.3l3.3-.5v1zM116.7 176.8l3.3 .5-3.3 .5zM146.2 187.3l.5 3.3h-1zM145.7 209.7h1l-.5 3.3zM255 124.2l.5 3.3h-1zM254.5 145h1l-.5 3.3zM80.2 74.6h1l-.5 3.3zM80.7 39.1l.5 3.3h-1zM96.7 86.9l3.3-.5v1.1zM126.9 86.4l3.3 .5-3.3 .6z"/>
<path d="M115.4 135.3l.7 .7-2.6 2.1zM103.6 210.3l2.7 1.9-3.2-1z"/>
</g>
<text font-size="8.5" x="348.1" y="261.8">B</text>
<g font-size="7.1">
<text x="356.6" y="238.4">MicroHAWK 20</text>
<text x="354.6" y="245.5">Outline 05-08-15</text>
<text x="375.3" y="260.7">---</text>
<text x="405.7" y="260.7">-</text>
</g>
<g font-size="4.2">
<text x="70.6" y="60.4">38.8</text>
<text x="80.7" y="60.4">1.53</text>
<text x="102.7" y="88.5">33.5</text>
<text x="112.9" y="88.5">1.32</text>
<text x="140.8" y="117.5">OPTICAL CENTER</text>
<text x="53.1" y="131.6">10.1</text>
<text x="63.2" y="131.6">0.40</text>
<text x="244.8" y="138.3">24.1</text>
<text x="255" y="138.3">0.95</text>
<text x="126.9" y="178.9">13.0</text>
<text x="137.1" y="178.9">0.51</text>
<text x="69" y="202.9">X 4.1mm</text>
<text x="69.6" y="198.7">M2 X 0.4</text>
<text x="136.1" y="201.2">25.7</text>
<text x="146.2" y="201.2">1.01</text>
<text x="65.6" y="207.1">DEEP MAX</text>
<text x="67.7" y="211.2">2 PLACES</text>
</g>
<g font-size="3.5">
<text x="317.4" y="17.3">-</text>
<text x="325.4" y="17.3">-</text>
<text x="392.3" y="17.3">-</text>
<text x="404.1" y="17.3">-</text>
</g>
<g font-size="3.4">
<text x="347.1" y="232.3">TITLE:</text>
<text x="347.9" y="254.3">SIZE</text>
<text x="356.7" y="254.4">DWG. NO.</text>
<text x="405.7" y="254.5">REV</text>
<text x="366.9" y="267.8">SolidWorks 2013</text>
<text x="394.3" y="267.8">SHEET 1 OF 1</text>
</g>
<g font-size="3.2">
<text x="38.3" y="6.7">8</text>
<text x="90.2" y="6.7">7</text>
<text x="139.7" y="6.5">6</text>
<text x="190" y="6.5">5</text>
<text x="240.4" y="6.5">4</text>
<text x="290.4" y="6.7">3</text>
<text x="340.4" y="6.5">2</text>
<text x="391.9" y="6.7">1</text>
<text x="10.9" y="41.6">D</text>
<text x="418.9" y="40.7">D</text>
<text x="10.9" y="106.3">C</text>
<text x="418.4" y="106.4">C</text>
<text x="10.8" y="170.2">B</text>
<text x="419.4" y="170.6">B</text>
<text x="10.8" y="237.2">A</text>
<text x="418.6" y="236.8">A</text>
<text x="16.9" y="268.2">COPYRIGHT © 2015</text>
<text x="84.2" y="267.5">MICROSCAN SYSTEMS, INC.</text>
<text x="38.8" y="273.8">8</text>
<text x="90.4" y="273.8">7</text>
<text x="140.2" y="273.8">6</text>
<text x="190.1" y="273.9">5</text>
<text x="240.5" y="273.8">4</text>
<text x="289" y="273.9">3</text>
<text x="339.1" y="273.8">2</text>
<text x="391.4" y="274.1">1</text>
</g>
<g font-size="2.5">
<text x="316.5" y="12.5">LTR</text>
<text x="348.6" y="12.5">REVISION</text>
<text x="391.3" y="12.5">DATE</text>
<text x="400.6" y="12.5">APPROVED</text>
<text x="268.2" y="223.3">UNLESS OTHERWISE SPECIFIED</text>
<text x="277.3" y="244.5">.XX =</text>
<text x="278.8" y="242">.X =</text>
<text x="61.2" y="247.7">PROPRIETARY NOTICE</text>
<text x="272.8" y="249.4">ANGLE =</text>
</g>
<g font-size="2.2">
<text x="312.3" y="222.9">B. THOMPSON</text>
<text x="333.6" y="222.9">02/11/15</text>
</g>
<g font-size="2.1">
<text x="269.5" y="229.7">DIMENSIONS AND TOLERANCES</text>
<text x="269.5" y="231.8">ARE IN MILLIMETERS.</text>
<text x="269.5" y="236.1">DIMENSIONS PER ANSI Y14.5.</text>
<text x="17" y="251.6">THIS DRAWING AND INFORMATION CONTAINED THERIN ARE THE PROPERTY OF MICROSCAN SYSTEMS, INC.</text>
<text x="17" y="253.8">RECIPIENT AGREES NOT TO: (1)USE SUCH INFORMATION FOR PURPOSES OTHER THAN THOSE EXPRESSLY</text>
<text x="17" y="255.9">AUTHORIZED BY MICROSCAN SYSTEMS, INC. (2) FURNISH SUCH INFORMATION TO ANY OTHER PERSON IN WHOLE</text>
<text x="17" y="258">OR IN PART FOR ANY PURPOSE WHATSOEVER WITHOUT THE EXPRESS AUTHORIZATION OF MICROSCAN SYSTEMS,</text>
<text x="17" y="260.1">INC. (3) NOT TO REPRODUCE OR COPY THIS DRAWING EITHER IN WHOLE OR IN PART WITHOUT THE PRIOR</text>
<text x="17" y="262.2">EXPRESS WRITTEN PERMISSION OF MICROSCAN SYSTEMS, INC. AND TO PROMPTLY RETURN THE DRAWING TO</text>
<text x="270.3" y="262.5">SECTION VIEWS PER ANSI Y14.3.</text>
<text x="17" y="264.3">MICROSCAN SYSTEMS, INC. UPON RECEIPT OF A REQUEST THEREFORE.</text>
<text x="272.6" y="267.8">DO NOT SCALE DRAWING</text>
</g>
<g font-size="1.4">
<text x="303.4" y="221.6">DRAWN BY</text>
<text x="303.4" y="227.1">CHECKED</text>
<text x="303.4" y="232.1">DOC CTRL</text>
<text x="303.5" y="237.1">ENGR</text>
<text x="303.5" y="242.1">MFG ENG</text>
<text x="303.5" y="251.8">PURCH</text>
<text x="303.5" y="246.9">MFG</text>
<text x="303.4" y="256.5">Q.C.</text>
<text x="303.4" y="261.5">MKTG</text>
<text x="303.4" y="266.5">SERVICE</text>
</g>
</svg>
